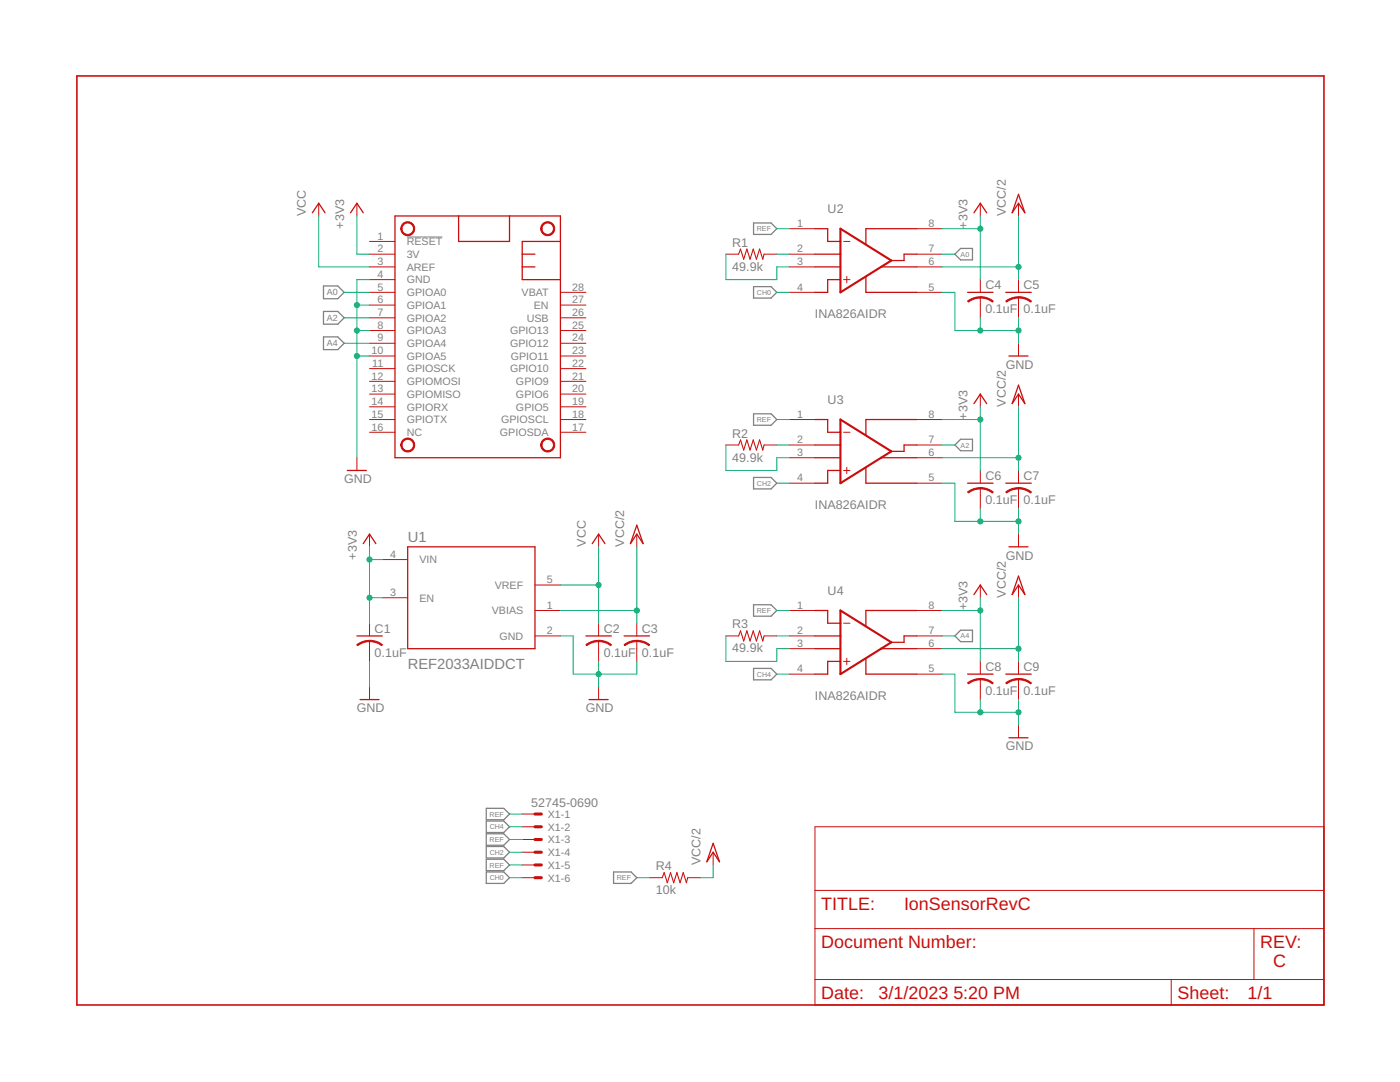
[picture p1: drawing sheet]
<svg xmlns="http://www.w3.org/2000/svg" width="279mm" height="216mm" viewBox="0 0 279 216" stroke-linecap="round" stroke-linejoin="round" font-family="sans-serif">
<path d="M81.2 47.3h7.1" fill="none" stroke="#808080" stroke-width=".2"/>
<g fill="none" stroke="#808080" stroke-width=".25">
<path d="M64.6 57.1h2.8l1.3 1.2-1.3 1.3h-2.8zM150.4 44.5h3.5l1.1 1.1-1.1 1.2h-3.5zM150.4 57.2h3.5l1.1 1.1-1.1 1.2h-3.5zM191.7 49.6h2.4v2.3h-2.4l-1.1-1.2zM64.6 62.1h2.8l1.3 1.3-1.3 1.3h-2.8zM64.6 67.2h2.8l1.3 1.3-1.3 1.3h-2.8zM150.4 82.6h3.5l1.1 1.1-1.1 1.2h-3.5zM150.4 95.3h3.5l1.1 1.1-1.1 1.2h-3.5zM190.6 88.8l1.1-1.1h2.4v2.2h-2.4zM150.4 120.7h3.5l1.1 1.1-1.1 1.2h-3.5zM150.4 133.4h3.5l1.1 1.1-1.1 1.2h-3.5zM190.6 126.9l1.1-1.1h2.4v2.2h-2.4z"/>
<path d="M97 174h3.5l1.2 1.1-1.2 1.2h-3.5zM97 171.4h3.5l1.2 1.2-1.2 1.1h-3.5zM97 161.3h3.5l1.2 1.1-1.2 1.2h-3.5zM97 163.8h3.5l1.2 1.2-1.2 1.1h-3.5zM97 166.4h3.5l1.2 1.1-1.2 1.2h-3.5zM97 168.9h3.5l1.2 1.2-1.2 1.1h-3.5zM122.4 174h3.5l1.2 1.1-1.2 1.2h-3.5z"/>
</g>
<path d="M15.3 15.2h248.9v185.3h-248.9z" fill="none" stroke="#c90d0c" stroke-width=".32"/>
<g fill="none" stroke="#c90d0c" stroke-width=".2">
<path d="M63.6 40.6v2.5M71.2 40.6v2.5M73.7 48.2h5.1M73.7 50.7h5.1M73.7 53.3h5.1M73.7 55.8h5.1M73.7 58.3h5.1M111.8 58.3h5.1M144.9 50.7h2.5M152.5 50.7h2.5M157.6 50.7h5M157.6 53.3h5"/>
<path d="M157.6 58.3h5M157.6 45.6h5M168.4 48.2h1.2M168.4 55.8h1.2M169 55.2v1.2M183 50.7h5M183 53.3h5M183 58.3h5M183 45.6h5M195.6 40.6v2.5M195.6 55.8v2.5M195.6 59.4v4"/>
<path d="M203.3 40.6v2.5M203.3 55.8v2.5M203.3 59.4v4M73.7 60.9h5.1M73.7 63.4h5.1M73.7 66h5.1M73.7 68.5h5.1M73.7 71h5.1M73.7 73.6h5.1M73.7 76.1h5.1M73.7 78.6h5.1M111.8 60.9h5.1"/>
<path d="M111.8 63.4h5.1M111.8 66h5.1M111.8 68.5h5.1M111.8 71h5.1M111.8 73.6h5.1M111.8 76.1h5.1M111.8 78.6h5.1M195.6 78.6v2.6M203.3 68.5v2.5M203.3 78.6v2.6M71.2 91.3v2.6M73.7 81.2h5.1"/>
<path d="M73.7 83.7h5.1M73.7 86.3h5.1M111.8 81.2h5.1M111.8 83.7h5.1M111.8 86.3h5.1M144.9 88.8h2.5M152.5 88.8h2.5M157.6 83.7h5M157.6 96.4h5M157.6 91.3h5M157.6 88.8h5M168.4 86.3h1.2"/>
<path d="M168.4 93.9h1.2M169 93.2v1.3M183 83.7h5M183 96.4h5M183 91.3h5M183 88.8h5M195.6 93.9v2.5M195.6 97.4v4.1M203.3 93.9v2.5M203.3 97.4v4.1M73.7 106.6v2.5M76.3 119.3h5.1"/>
<path d="M76.3 111.7h5.1M106.8 116.7h5M119.5 106.6v2.5M127.1 106.6v2.5M195.6 116.7v2.6M203.3 106.6v2.5M203.3 116.7v2.6M73.7 124.4v2.5M73.7 127.9v4.1M73.7 137.1v2.5M106.8 126.9h5M106.8 121.8h5"/>
<path d="M119.5 124.4v2.5M119.5 127.9v4.1M119.5 137.1v2.5M127.1 124.4v2.5M127.1 127.9v4.1M144.9 126.9h2.5M152.5 126.9h2.5M157.6 126.9h5M157.6 121.8h5M157.6 134.5h5M157.6 129.4h5M168.4 124.4h1.2"/>
<path d="M168.4 132h1.2M169 131.3v1.3M183 126.9h5M183 121.8h5M183 134.5h5M183 129.4h5M195.6 132v2.5M195.6 135.5v4.1M203.3 132v2.5M203.3 135.5v4.1M203.3 144.7v2.5M104.2 165h2.6"/>
<path d="M104.2 175.1h2.6M104.2 162.4h2.6M104.2 167.5h2.6M104.2 170.1h2.6M104.2 172.6h2.6M129.6 175.1h2.6M137.2 175.1h2.6M142.3 170.1v2.5M162.6 165h101.6v35.5h-101.6zM162.6 177.7h101.6M162.6 185.3h101.6M162.6 195.5h101.6"/>
<path d="M233.7 195.5v5M250.3 185.3v10.2"/>
</g>
<g fill="none" stroke="#c90d0c" stroke-width=".25">
<path d="M203.3 38.8l1.2 3.7-1.2-1.9-1.3 1.9zM62.3 42.5l1.3-1.9 1.3 1.9M70 42.5l1.2-1.9 1.3 1.9M78.8 43.1h33v48.2h-33zM91.5 43.1v5.1h10.2v-5.1M104.2 50.7h2.6M104.2 53.3h2.6M111.8 48.2h-7.6v7.6h7.6M162.6 45.6h2.6v2.6h2.5M162.6 50.7h5.1M162.6 53.3h5.1M167.7 55.8h-2.5v2.5h-2.6"/>
<path d="M172.8 55.3v3h10.2M175.9 53.3h7.1M183 50.7h-2.6v1.3h-2.5M183 45.6h-10.2v3.1M193.1 58.3h5.1M194.4 42.5l1.2-1.9 1.3 1.9M200.7 58.3h5.1M201.4 71h3.8M203.3 76.9l1.2 3.6-1.2-1.9-1.3 1.9zM69.3 93.9h3.8M162.6 91.3h5.1M162.6 83.7h2.6v2.6h2.5"/>
<path d="M162.6 88.8h5.1M167.7 93.9h-2.5v2.5h-2.6M172.8 93.4v3h10.2M175.9 91.3h7.1M183 88.8h-2.6v1.3h-2.5M183 83.7h-10.2v3.1M193.1 96.4h5.1M194.4 80.5l1.2-1.9 1.3 1.9M200.7 96.4h5.1M72.5 108.5l1.2-1.9 1.3 1.9M81.4 109.1h25.4v20.3h-25.4zM118.2 108.5l1.3-1.9 1.2 1.9"/>
<path d="M127.1 104.8l1.3 3.7-1.3-1.9-1.3 1.9zM194.4 118.6l1.2-1.9 1.3 1.9M201.4 109.1h3.8M203.3 115l1.2 3.6-1.2-1.9-1.3 1.9zM71.2 126.9h5.1M71.9 139.6h3.7M116.9 126.9h5.1M117.6 139.6h3.8M124.5 126.9h5.1M162.6 129.4h5.1M162.6 126.9h5.1M162.6 121.8h2.6v2.6h2.5"/>
<path d="M167.7 132h-2.5v2.5h-2.6M172.8 131.5v3h10.2M175.9 129.4h7.1M183 126.9h-2.6v1.3h-2.5M183 121.8h-10.2v3.1M193.1 134.5h5.1M200.7 134.5h5.1M201.4 147.2h3.8M142.3 168.3l1.3 3.7-1.3-1.9-1.2 1.9z"/>
</g>
<g fill="#c90d0c" stroke="#c90d0c" stroke-width=".2">
<path d="M108.3 87.8a1.4 1.4 0 0 1 2.2 .3 1.4 1.4 0 0 1-.8 2.1 1.4 1.4 0 0 1-1.8-1.4h.3a1.15 1.15 0 0 1 1.6-1.1 1.15 1.15 0 0 1 .3 2 1.15 1.15 0 0 1-1.9-.6v-.3h-.3z" fill-rule="evenodd"/>
<path d="M80.3 87.8a1.4 1.4 0 0 1 2.3 .3 1.4 1.4 0 0 1-.9 2.1 1.4 1.4 0 0 1-1.7-1.4h.2a1.15 1.15 0 0 1 1.6-1.1 1.15 1.15 0 0 1 .3 2 1.15 1.15 0 0 1-1.8-.6l-.1-.3h-.2z" fill-rule="evenodd"/>
<path d="M80.3 44.7a1.4 1.4 0 0 1 2.3 .2 1.4 1.4 0 0 1-.9 2.1 1.4 1.4 0 0 1-1.7-1.4h.2a1.15 1.15 0 0 1 1.6-1.1 1.15 1.15 0 0 1 .3 2 1.15 1.15 0 0 1-1.8-.6l-.1-.3h-.2z" fill-rule="evenodd"/>
<path d="M108.3 44.7a1.4 1.4 0 0 1 2.2 .2 1.4 1.4 0 0 1-.8 2.1 1.4 1.4 0 0 1-1.8-1.4h.3a1.15 1.15 0 0 1 1.6-1.1 1.15 1.15 0 0 1 .3 2 1.15 1.15 0 0 1-1.9-.6v-.3h-.3z" fill-rule="evenodd"/>
<path d="M73.7 127.8h.3a3.9 3.9 0 0 1 2.3 .9l-.1 .1-.9-.5-1.6-.3z" fill-rule="evenodd"/>
<path d="M71.2 128.6l1.2-.6 1.3-.2v.2l-1 .2-1.3 .6z" fill-rule="evenodd"/>
<path d="M119.5 127.8h.2a3.9 3.9 0 0 1 2.3 .9l-.1 .1-.9-.5-1.5-.3z" fill-rule="evenodd"/>
<path d="M116.9 128.6l1.2-.6 1.4-.2v.2l-1.1 .2-1.3 .6z" fill-rule="evenodd"/>
<path d="M127.1 127.8h.3a3.9 3.9 0 0 1 2.2 .9l-.1 .1a3.8 3.8 0 0 0-2.4-.8z" fill-rule="evenodd"/>
<path d="M124.5 128.6l1.2-.6 1.4-.2v.2l-1 .2-1.4 .6z" fill-rule="evenodd"/>
<path d="M195.6 59.2l1.4 .2 1.2 .7-.1 .2-1.4-.7-1.1-.1z" fill-rule="evenodd"/>
<path d="M193.1 60.1l1.2-.7 1.3-.2v.3l-1 .1-1.3 .7z" fill-rule="evenodd"/>
<path d="M203.3 59.2h.2a3.9 3.9 0 0 1 2.3 .9l-.1 .2-1.4-.7-1-.1z" fill-rule="evenodd"/>
<path d="M200.7 60.1l1.2-.7 1.4-.2v.3l-1.1 .1-1.3 .7z" fill-rule="evenodd"/>
<path d="M195.6 97.3l1.4 .2 1.2 .7-.1 .2-.9-.5-1.6-.4z" fill-rule="evenodd"/>
<path d="M193.1 98.2l1.2-.7 1.3-.2v.3l-1 .1-1.3 .7z" fill-rule="evenodd"/>
<path d="M203.3 97.3l1.3 .2 1.2 .7-.1 .2-.9-.5-1.5-.4z" fill-rule="evenodd"/>
<path d="M200.7 98.2l1.2-.7 1.4-.2v.3l-1.1 .1-1.3 .7z" fill-rule="evenodd"/>
<path d="M195.6 135.4h.3a3.9 3.9 0 0 1 2.3 .9l-.1 .2-1.4-.7-1.1-.2z" fill-rule="evenodd"/>
<path d="M193.1 136.2l1.2-.6 1.3-.2v.3l-1 .1-1.3 .7z" fill-rule="evenodd"/>
<path d="M203.3 135.4h.2a3.9 3.9 0 0 1 2.3 .9l-.1 .2-1.4-.7-1-.2z" fill-rule="evenodd"/>
<path d="M200.7 136.2l1.2-.6 1.4-.2v.3l-1.1 .1-1.3 .7z" fill-rule="evenodd"/>
</g>
<path d="M167.7 45.6l10.2 6.4-10.2 6.3zM167.7 83.7l10.2 6.4-10.2 6.3zM167.7 121.8l10.2 6.4-10.2 6.3z" fill="none" stroke="#c90d0c" stroke-width=".42"/>
<path d="M147.4 50.7l.4-1 .6 2 .7-2 .6 2 .6-2 .7 2 .6-2 .6 2 .3-1M147.4 88.8l.4-1 .6 2 .7-2 .6 2 .6-2 .7 2 .6-2 .6 2 .3-1M147.4 126.9l.4-1 .6 2 .7-2 .6 2 .6-2 .7 2 .6-2 .6 2 .3-1M132.2 175.1l.3-1 .7 2 .6-2 .7 2 .6-2 .6 2 .7-2 .6 2 .2-1" fill="none" stroke="#c90d0c" stroke-width=".21"/>
<path d="M106.8 162.4h1.2M106.8 165h1.2M106.8 167.5h1.2M106.8 170.1h1.2M106.8 172.6h1.2M106.8 175.1h1.2" fill="none" stroke="#c90d0c" stroke-width=".61"/>
<g fill="none" stroke="#0dab76" stroke-width=".2">
<path d="M63.6 43.1v10.2h10.1M68.7 58.3h5M71.2 43.1v7.6h2.5M73.7 55.8h-2.5v35.5M144.9 50.7v5.1h10.1v-2.5h2.6M155 50.7h2.6M155 45.6h2.6M155 58.3h2.6M188 50.7h2.6M188 45.6h7.6M188 58.3h2.6v7.7h12.7M188 53.3h15.3"/>
<path d="M195.6 43.1v12.7M203.3 43.1v12.7M68.7 63.4h5M68.7 68.5h5M71.2 60.9h2.5M71.2 66h2.5M71.2 71h2.5M195.6 63.4v2.6M203.3 63.4v5.1M144.9 88.8v5.1h10.1v-2.6h2.6M155 83.7h2.6M155 96.4h2.6"/>
<path d="M155 88.8h2.6M188 83.7h7.6M188 96.4h2.6v7.6h12.7M188 88.8h2.6M188 91.3h15.3M195.6 81.2v12.7M203.3 81.2v12.7M73.7 109.1v15.3M73.7 111.7h2.6M73.7 119.3h2.6M111.8 116.7h7.7M119.5 109.1v15.3"/>
<path d="M127.1 109.1v15.3M195.6 101.5v2.5M195.6 119.3v12.7M203.3 101.5v5.1M203.3 119.3v12.7M73.7 132v5.1M111.8 121.8h15.3M111.8 126.9h2.6v7.6h12.7v-2.5M119.5 132v5.1M144.9 126.9v5.1h10.1v-2.6h2.6M155 121.8h2.6M155 134.5h2.6"/>
<path d="M155 126.9h2.6M188 121.8h7.6M188 134.5h2.6v7.6h12.7M188 126.9h2.6M188 129.4h15.3M195.6 139.6v2.5M203.3 139.6v5.1M101.7 175.1h2.5M101.7 172.6h2.5M101.7 167.5h2.5M101.7 162.4h2.5M101.7 170.1h2.5"/>
<path d="M101.7 165h2.5M127.1 175.1h2.5M142.3 172.6v2.5h-2.5"/>
</g>
<g fill="#0dab76" stroke="#0dab76" stroke-width=".2">
<circle cx="73.7" cy="111.7" r=".51"/>
<circle cx="73.7" cy="119.3" r=".51"/>
<circle cx="195.6" cy="45.6" r=".51"/>
<circle cx="195.6" cy="83.7" r=".51"/>
<circle cx="195.6" cy="121.8" r=".51"/>
<circle cx="71.2" cy="60.9" r=".51"/>
<circle cx="71.2" cy="66" r=".51"/>
<circle cx="71.2" cy="71" r=".51"/>
<circle cx="119.5" cy="134.5" r=".51"/>
<circle cx="203.3" cy="66" r=".51"/>
<circle cx="195.6" cy="66" r=".51"/>
<circle cx="203.3" cy="104" r=".51"/>
<circle cx="195.6" cy="104" r=".51"/>
<circle cx="203.3" cy="142.1" r=".51"/>
<circle cx="195.6" cy="142.1" r=".51"/>
<circle cx="119.5" cy="116.7" r=".51"/>
<circle cx="127.1" cy="121.8" r=".51"/>
<circle cx="203.3" cy="53.3" r=".51"/>
<circle cx="203.3" cy="91.3" r=".51"/>
<circle cx="203.3" cy="129.4" r=".51"/>
</g>
<g font-size="3.6" fill="#c90d0c">
<text x="163.9" y="181.5">TITLE:</text>
<text x="180.4" y="181.5">IonSensorRevC</text>
<text x="163.9" y="189.1">Document Number:</text>
<text x="251.5" y="189.1">REV:</text>
<text x="254.1" y="192.9">C</text>
<text x="163.9" y="199.3">Date:</text>
<text x="175.3" y="199.3">3/1/2023</text>
<text x="190.3" y="199.3">5:20 PM</text>
<text x="235" y="199.3">Sheet:</text>
<text x="249" y="199.3">1/1</text>
</g>
<g font-size="2.9" fill="#808080">
<text x="81.4" y="108.1">U1</text>
<text x="81.4" y="133.4">REF2033AIDDCT</text>
</g>
<g font-size="2.5" fill="#808080">
<text x="61.1" y="43.1" transform="rotate(-90 61.1 43.1)">VCC</text>
<text x="68.7" y="45.6" transform="rotate(-90 68.7 45.6)">+3V3</text>
<text x="165.2" y="42.5">U2</text>
<text x="193.1" y="45.6" transform="rotate(-90 193.1 45.6)">+3V3</text>
<text x="200.7" y="43.1" transform="rotate(-90 200.7 43.1)">VCC/2</text>
<text x="146.1" y="49.2">R1</text>
<text x="146.1" y="54">49.9k</text>
<text x="196.7" y="57.7">C4</text>
<text x="204.3" y="57.7">C5</text>
<text x="162.6" y="63.4">INA826AIDR</text>
<text x="196.7" y="62.5">0.1uF</text>
<text x="204.3" y="62.5">0.1uF</text>
<text x="200.7" y="73.6">GND</text>
<text x="165.2" y="80.5">U3</text>
<text x="193.1" y="83.7" transform="rotate(-90 193.1 83.7)">+3V3</text>
<text x="200.7" y="81.2" transform="rotate(-90 200.7 81.2)">VCC/2</text>
<text x="146.1" y="87.3">R2</text>
<text x="146.1" y="92.1">49.9k</text>
<text x="196.7" y="95.8">C6</text>
<text x="204.3" y="95.8">C7</text>
<text x="68.7" y="96.4">GND</text>
<text x="162.6" y="101.5">INA826AIDR</text>
<text x="196.7" y="100.6">0.1uF</text>
<text x="204.3" y="100.6">0.1uF</text>
<text x="71.2" y="111.7" transform="rotate(-90 71.2 111.7)">+3V3</text>
<text x="116.9" y="109.1" transform="rotate(-90 116.9 109.1)">VCC</text>
<text x="124.5" y="109.1" transform="rotate(-90 124.5 109.1)">VCC/2</text>
<text x="200.7" y="111.7">GND</text>
<text x="165.2" y="118.6">U4</text>
<text x="200.7" y="119.3" transform="rotate(-90 200.7 119.3)">VCC/2</text>
<text x="146.1" y="125.4">R3</text>
<text x="193.1" y="121.8" transform="rotate(-90 193.1 121.8)">+3V3</text>
<text x="74.8" y="131.1">0.1uF</text>
<text x="74.8" y="126.3">C1</text>
<text x="120.5" y="131.1">0.1uF</text>
<text x="120.5" y="126.3">C2</text>
<text x="128.1" y="131.1">0.1uF</text>
<text x="128.1" y="126.3">C3</text>
<text x="146.1" y="130.2">49.9k</text>
<text x="196.7" y="133.9">C8</text>
<text x="204.3" y="133.9">C9</text>
<text x="71.2" y="142.1">GND</text>
<text x="116.9" y="142.1">GND</text>
<text x="162.6" y="139.6">INA826AIDR</text>
<text x="196.7" y="138.7">0.1uF</text>
<text x="204.3" y="138.7">0.1uF</text>
<text x="200.7" y="149.7">GND</text>
<text x="106" y="161">52745-0690</text>
<text x="130.9" y="173.6">R4</text>
<text x="139.8" y="172.6" transform="rotate(-90 139.8 172.6)">VCC/2</text>
<text x="130.9" y="178.4">10k</text>
</g>
<g font-size="2.1" fill="#808080">
<text x="75.3" y="47.8">1</text>
<text x="159.1" y="45.3">1</text>
<text x="185.3" y="45.3">8</text>
<text x="75.3" y="50.4">2</text>
<text x="75.3" y="52.9">3</text>
<text x="81.2" y="48.9">RESET</text>
<text x="81.2" y="51.5">3V</text>
<text x="159.1" y="50.4">2</text>
<text x="159.1" y="52.9">3</text>
<text x="185.3" y="52.9">6</text>
<text x="185.3" y="50.4">7</text>
<text x="75.3" y="55.4">4</text>
<text x="75.3" y="58">5</text>
<text x="81.2" y="54">AREF</text>
<text x="81.2" y="56.6">GND</text>
<text x="81.2" y="59.1">GPIOA0</text>
<text x="104.1" y="59.1">VBAT</text>
<text x="114.2" y="58">28</text>
<text x="159.1" y="58">4</text>
<text x="185.3" y="58">5</text>
<text x="75.3" y="60.5">6</text>
<text x="75.3" y="63.1">7</text>
<text x="75.3" y="65.6">8</text>
<text x="81.2" y="61.6">GPIOA1</text>
<text x="81.2" y="64.2">GPIOA2</text>
<text x="105.1" y="64.2">USB</text>
<text x="106.5" y="61.6">EN</text>
<text x="114.2" y="65.6">25</text>
<text x="114.2" y="60.5">27</text>
<text x="114.2" y="63.1">26</text>
<text x="74.1" y="70.7">10</text>
<text x="75.3" y="68.1">9</text>
<text x="81.2" y="66.7">GPIOA3</text>
<text x="81.2" y="69.2">GPIOA4</text>
<text x="81.2" y="71.8">GPIOA5</text>
<text x="101.8" y="69.2">GPIO12</text>
<text x="101.8" y="66.7">GPIO13</text>
<text x="101.9" y="71.8">GPIO11</text>
<text x="114.2" y="70.7">23</text>
<text x="114.2" y="68.1">24</text>
<text x="74.1" y="75.7">12</text>
<text x="74.3" y="73.2">11</text>
<text x="81.2" y="74.3">GPIOSCK</text>
<text x="81.2" y="76.9">GPIOMOSI</text>
<text x="101.8" y="74.3">GPIO10</text>
<text x="103" y="76.9">GPIO9</text>
<text x="114.2" y="75.7">21</text>
<text x="114.2" y="73.2">22</text>
<text x="74.1" y="78.3">13</text>
<text x="74.1" y="80.8">14</text>
<text x="74.1" y="83.4">15</text>
<text x="81.2" y="79.4">GPIOMISO</text>
<text x="81.2" y="81.9">GPIORX</text>
<text x="103" y="81.9">GPIO5</text>
<text x="103" y="79.4">GPIO6</text>
<text x="114.2" y="83.4">18</text>
<text x="114.2" y="80.8">19</text>
<text x="114.2" y="78.3">20</text>
<text x="159.1" y="83.4">1</text>
<text x="185.3" y="83.4">8</text>
<text x="74.1" y="85.9">16</text>
<text x="81.2" y="84.5">GPIOTX</text>
<text x="81.2" y="87">NC</text>
<text x="99.8" y="87">GPIOSDA</text>
<text x="100" y="84.5">GPIOSCL</text>
<text x="114.2" y="85.9">17</text>
<text x="159.1" y="88.4">2</text>
<text x="185.3" y="88.4">7</text>
<text x="159.1" y="91">3</text>
<text x="185.3" y="91">6</text>
<text x="159.1" y="96.1">4</text>
<text x="185.3" y="96.1">5</text>
<text x="77.9" y="111.3">4</text>
<text x="83.7" y="112.4">VIN</text>
<text x="77.9" y="118.9">3</text>
<text x="98.7" y="117.5">VREF</text>
<text x="109.1" y="116.4">5</text>
<text x="83.7" y="120">EN</text>
<text x="98.2" y="122.6">VBIAS</text>
<text x="109.1" y="121.5">1</text>
<text x="159.1" y="121.5">1</text>
<text x="185.3" y="121.5">8</text>
<text x="99.7" y="127.7">GND</text>
<text x="109.1" y="126.5">2</text>
<text x="159.1" y="126.5">2</text>
<text x="159.1" y="129.1">3</text>
<text x="185.3" y="129.1">6</text>
<text x="185.3" y="126.5">7</text>
<text x="159.1" y="134.2">4</text>
<text x="185.3" y="134.2">5</text>
<text x="109.3" y="163.2">X1-1</text>
<text x="109.3" y="165.7">X1-2</text>
<text x="109.3" y="168.3">X1-3</text>
<text x="109.3" y="170.8">X1-4</text>
<text x="109.3" y="173.4">X1-5</text>
<text x="109.3" y="175.9">X1-6</text>
</g>
<g font-size="1.8" fill="#808080">
<text x="65.2" y="59">A0</text>
<text x="65.2" y="64">A2</text>
<text x="65.2" y="69.1">A4</text>
</g>
<g font-size="1.4" fill="#808080">
<text x="151" y="46.1">REF</text>
<text x="191.7" y="51.2">A0</text>
<text x="151.1" y="58.8">CH0</text>
<text x="151" y="84.2">REF</text>
<text x="191.7" y="89.3">A2</text>
<text x="151.1" y="96.9">CH2</text>
<text x="151" y="122.3">REF</text>
<text x="191.7" y="127.4">A4</text>
<text x="151.1" y="135">CH4</text>
<text x="97.7" y="163">REF</text>
<text x="97.7" y="165.5">CH4</text>
<text x="97.7" y="173.1">REF</text>
<text x="97.7" y="168">REF</text>
<text x="97.7" y="170.6">CH2</text>
<text x="97.7" y="175.6">CH0</text>
<text x="123.1" y="175.6">REF</text>
</g>
</svg>
